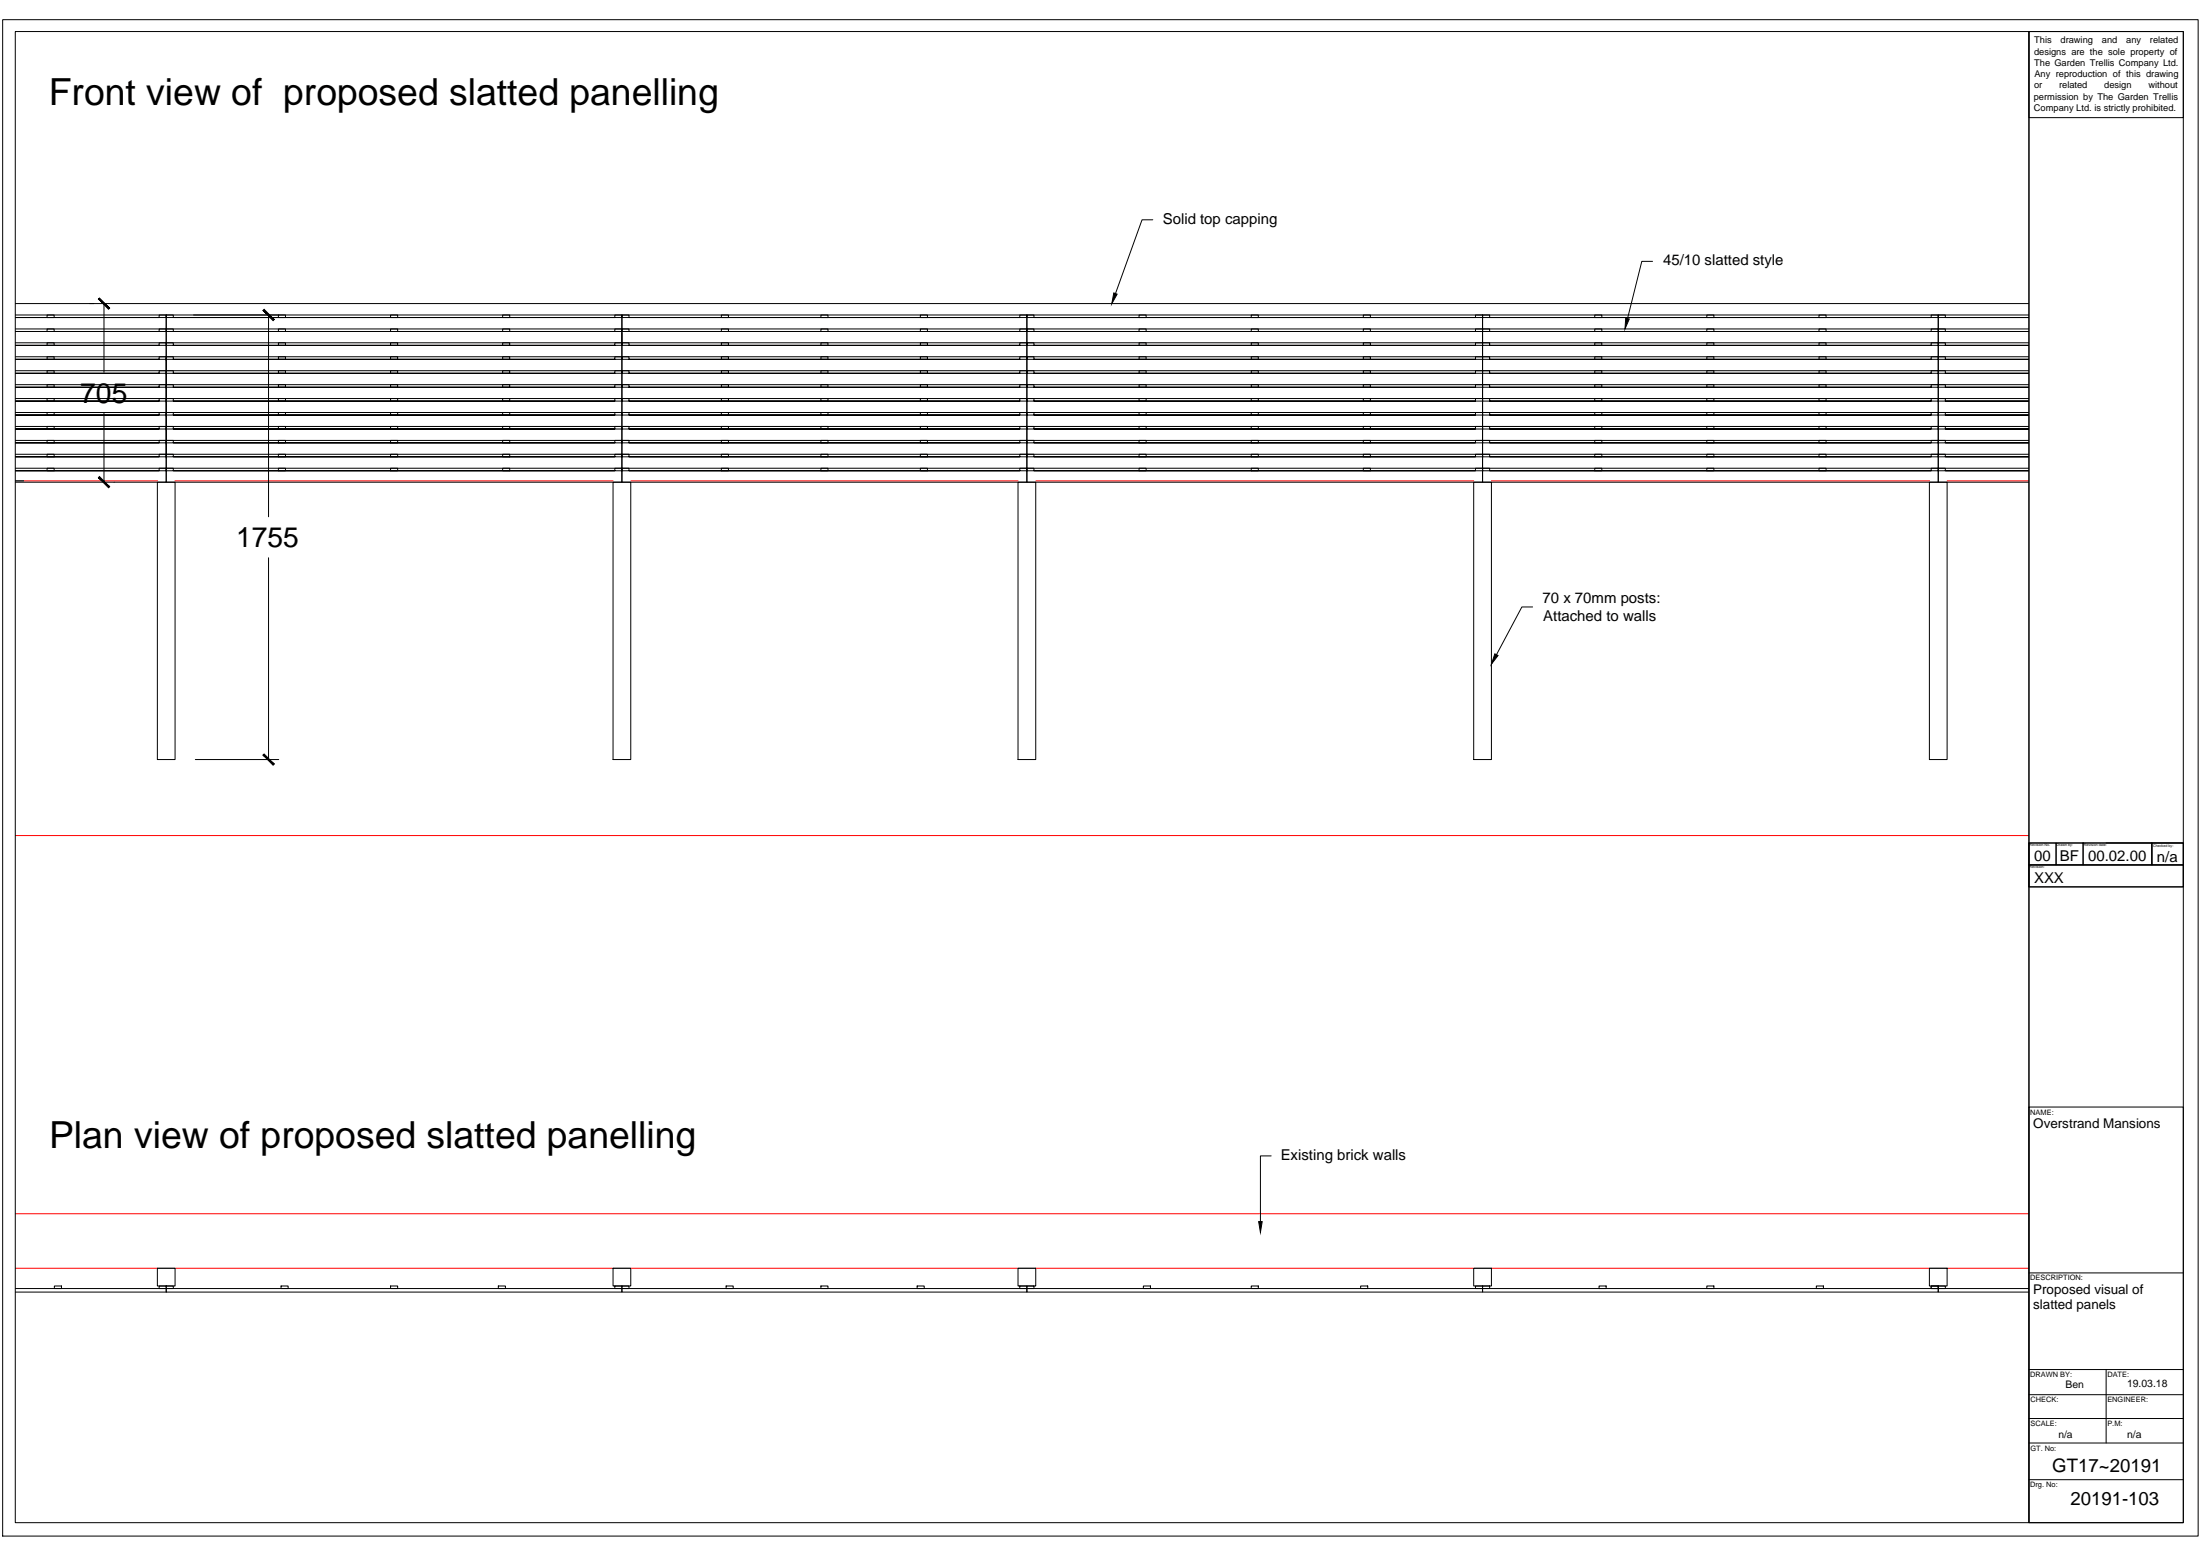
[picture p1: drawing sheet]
<svg xmlns="http://www.w3.org/2000/svg" width="841mm" height="594mm" viewBox="0 0 841 594" stroke-linecap="round" stroke-linejoin="round" font-family="sans-serif">
<!-- layer: EXISTING -->
<path d="M5.9 183.7h54.3M66.9 183.7h167.5M241.1 183.7h148.1M395.9 183.7h167.5M570.1 183.7h167.5M744.3 183.7h31.3M5.9 319.2h769.7M5.9 463.7h769.7M5.9 484.5h769.7" fill="none" stroke="#f00" stroke-width=".38"/>
<!-- layer: Proposed -->
<g fill="none" stroke="#000" stroke-width=".38">
<path d="M775.6 12.1h59v32.8h-59zM440.7 84h-4.1l-10.2 28.2M631.7 99.9h-4.1l-5.4 21.8M5.9 116h769.7M39.8 116v26.3M5.9 120.3h769.7M102.7 120.3v77.1M237.7 127.1v4.4M39.8 157.9v26.3M5.9 183.7h3.1M43.6 184.2h.1M60.2 184.2h6.7v106h-6.7z"/>
<path d="M234.4 184.2h6.7v106h-6.7zM389.2 184.2h6.7v106h-6.7zM563.4 184.2h6.7v106h-6.7zM737.6 184.2h6.7v106h-6.7zM102.7 213.1v77.1M585.9 231.9h-4.1l-9.7 18.2M74.7 290.2h31.9M485.9 441.6h-4.1v25.1M5.9 492.3h57.6M20.8 491.3h2.7v1h-2.7zM60.2 484.5h6.7v6.8h-6.7zM60.8 491.3h2.7v1h-2.7z"/>
<path d="M63.5 491.3h2.8v1h-2.8zM63.5 492.3h174.2v1.3h-174.2zM63.5 492.3v1.3h-57.6M107.4 491.3h2.8v1h-2.8zM149.3 491.3h2.7v1h-2.7zM190.5 491.3h2.7v1h-2.7zM234.4 484.5h6.7v6.8h-6.7zM235 491.3h2.7v1h-2.7zM237.7 491.3h2.8v1h-2.8zM237.7 492.3h154.9v1.3h-154.9zM277.6 491.3h2.7v1h-2.7zM313.8 491.3h2.7v1h-2.7z"/>
<path d="M350.6 491.3h2.7v1h-2.7zM389.2 484.5h6.7v6.8h-6.7zM389.8 491.3h2.8v1h-2.8zM392.6 492.3h174.2v1.3h-174.2zM392.6 491.3h2.7v1h-2.7zM437.1 491.3h2.7v1h-2.7zM478.3 491.3h2.7v1h-2.7zM520.1 491.3h2.8v1h-2.8zM563.4 484.5h6.7v6.8h-6.7zM564 491.3h2.8v1h-2.8zM566.8 492.3h174.2v1.3h-174.2zM566.8 491.3h2.7v1h-2.7z"/>
<path d="M611.3 491.3h2.7v1h-2.7zM652.5 491.3h2.7v1h-2.7zM694.4 491.3h2.7v1h-2.7zM737.6 484.5h6.7v6.8h-6.7zM738.3 491.3h2.7v1h-2.7zM741 491.3h2.7v1h-2.7zM775.6 492.3h-34.6v1.3h34.6"/>
</g>
<!-- layer: 0 -->
<g fill="none" stroke="#000" stroke-width=".38">
<path d="M5.8 12.1h769.8v569.6h-769.8zM775.6 12.1h59v569.6h-59zM18 120.3h2.7v1h-2.7zM18 125.7h2.7v.9h-2.7zM18 131h2.7v.9h-2.7zM18 136.3h2.7v1h-2.7zM63.5 120.3v5.4h174.2v-4.4h-174.2v-1h2.8v1h168.7v-1h2.7v1M63.5 125.7v5.3h174.2v-4.4h-174.2v-.9h2.8v.9h168.7v-.9h2.7v.9M63.5 131v5.3h174.2v-4.4h-174.2v-.9h2.8v.9h168.7v-.9h2.7v.9M63.5 136.3v5.3h174.2v-4.3h-174.2v-1h2.8v1h168.7v-1h2.7v1M63.5 137.7v-.9v10.6M63.5 121.3v-1h-2.7v1h-54.9h57.6v4.4h-57.6"/>
<path d="M63.5 126.6v-.9h-2.7v.9h-54.9h57.6v4.4h-57.6M63.5 131.9v-.9h-2.7v.9h-54.9h57.6v4.4h-57.6M63.5 137.3v-1h-2.7v1h-54.9h57.6v4.3h-57.6M106.4 120.3h2.7v1h-2.7zM106.4 125.7h2.7v.9h-2.7zM106.4 131h2.7v.9h-2.7zM106.4 136.3h2.7v1h-2.7zM149.3 120.3h2.7v1h-2.7zM149.3 125.7h2.7v.9h-2.7zM149.3 131h2.7v.9h-2.7zM149.3 136.3h2.7v1h-2.7zM192.2 120.3h2.7v1h-2.7z"/>
<path d="M192.2 125.7h2.7v.9h-2.7zM192.2 131h2.7v.9h-2.7zM192.2 136.3h2.7v1h-2.7zM237.7 120.3v5.4h154.9v-4.4h-154.9v-1h2.8v1h149.3v-1h2.8v1M237.7 125.7v5.3h154.9v-4.4h-154.9v-.9h2.8v.9h149.3v-.9h2.8v.9M237.7 131v5.3h154.9v-4.4h-154.9v-.9h2.8v.9h149.3v-.9h2.8v.9M237.7 136.3v5.3h154.9v-4.3h-154.9v-1h2.8v1h149.3v-1h2.8v1M275.8 120.3h2.7v1h-2.7zM275.8 125.7h2.7v.9h-2.7zM275.8 131h2.7v.9h-2.7zM275.8 136.3h2.7v1h-2.7zM313.8 120.3h2.7v1h-2.7z"/>
<path d="M313.8 125.7h2.7v.9h-2.7zM313.8 131h2.7v.9h-2.7zM313.8 136.3h2.7v1h-2.7zM351.8 120.3h2.7v1h-2.7zM351.8 125.7h2.7v.9h-2.7zM351.8 131h2.7v.9h-2.7zM351.8 136.3h2.7v1h-2.7zM392.6 120.3v5.4h174.2v-4.4h-174.2v-1h2.7v1h168.7v-1h2.8v1M392.6 125.7v5.3h174.2v-4.4h-174.2v-.9h2.7v.9h168.7v-.9h2.8v.9M392.6 131v5.3h174.2v-4.4h-174.2v-.9h2.7v.9h168.7v-.9h2.8v.9M392.6 136.3v5.3h174.2v-4.3h-174.2v-1h2.7v1h168.7v-1h2.8v1M435.4 120.3h2.8v1h-2.8z"/>
<path d="M435.4 125.7h2.8v.9h-2.8zM435.4 131h2.8v.9h-2.8zM435.4 136.3h2.8v1h-2.8zM478.3 120.3h2.7v1h-2.7zM478.3 125.7h2.7v.9h-2.7zM478.3 131h2.7v.9h-2.7zM478.3 136.3h2.7v1h-2.7zM521.2 120.3h2.7v1h-2.7zM521.2 125.7h2.7v.9h-2.7zM521.2 131h2.7v.9h-2.7zM521.2 136.3h2.7v1h-2.7zM566.8 120.3v5.4h174.2v-4.4h-174.2v-1h2.7v1h168.8v-1h2.7v1"/>
<path d="M566.8 125.7v5.3h174.2v-4.4h-174.2v-.9h2.7v.9h168.8v-.9h2.7v.9M566.8 131v5.3h174.2v-4.4h-174.2v-.9h2.7v.9h168.8v-.9h2.7v.9M566.8 136.3v5.3h174.2v-4.3h-174.2v-1h2.7v1h168.8v-1h2.7v1M609.6 120.3h2.8v1h-2.8zM609.6 125.7h2.8v.9h-2.8zM609.6 131h2.8v.9h-2.8zM609.6 136.3h2.8v1h-2.8zM652.5 120.3h2.7v1h-2.7zM652.5 125.7h2.7v.9h-2.7zM652.5 131h2.7v.9h-2.7zM652.5 136.3h2.7v1h-2.7zM695.4 120.3h2.7v1h-2.7z"/>
<path d="M695.4 125.7h2.7v.9h-2.7zM695.4 131h2.7v.9h-2.7zM695.4 136.3h2.7v1h-2.7zM741 120.3v5.4h34.6M741 120.3h2.7v1h31.9h-34.6zM741 125.7v5.3h34.6M741 125.7h2.7v.9h31.9h-34.6zM741 131v5.3h34.6M741 131h2.7v.9h31.9h-34.6zM741 136.3v5.3h34.6M741 136.3h2.7v1h31.9h-34.6zM18 141.6h2.7v1h-2.7z"/>
<path d="M18 147h2.7v.9h-2.7zM18 152.3h2.7v.9h-2.7zM18 157.6h2.7v1h-2.7zM63.5 141.6v5.4h174.2v-4.4h-174.2v-1h2.8v1h168.7v-1h2.7v1M63.5 147v5.3h174.2v-4.4h-174.2v-.9h2.8v.9h168.7v-.9h2.7v.9M63.5 152.3v5.3h174.2v-4.4h-174.2v-.9h2.8v.9h168.7v-.9h2.7v.9M63.5 157.6v5.3h174.2v-4.3h-174.2v-1h2.8v1h168.7v-1h2.7v1M63.5 148.4v-1v10.7M63.5 159v-.9v10.6M63.5 142.6v-1h-2.7v1h-54.9h57.6v4.4h-57.6M63.5 147.9v-.9h-2.7v.9h-54.9h57.6v4.4h-57.6M63.5 153.2v-.9h-2.7v.9h-54.9h57.6v4.4h-57.6"/>
<path d="M63.5 158.6v-1h-2.7v1h-54.9h57.6v4.3h-57.6M63.5 142.1v1M63.5 152.8v.9M106.4 141.6h2.7v1h-2.7zM106.4 147h2.7v.9h-2.7zM106.4 152.3h2.7v.9h-2.7zM106.4 157.6h2.7v1h-2.7zM149.3 141.6h2.7v1h-2.7zM149.3 147h2.7v.9h-2.7zM149.3 152.3h2.7v.9h-2.7zM149.3 157.6h2.7v1h-2.7zM192.2 141.6h2.7v1h-2.7z"/>
<path d="M192.2 147h2.7v.9h-2.7zM192.2 152.3h2.7v.9h-2.7zM192.2 157.6h2.7v1h-2.7zM237.7 141.6v5.4h154.9v-4.4h-154.9v-1h2.8v1h149.3v-1h2.8v1M237.7 147v5.3h154.9v-4.4h-154.9v-.9h2.8v.9h149.3v-.9h2.8v.9M237.7 152.3v5.3h154.9v-4.4h-154.9v-.9h2.8v.9h149.3v-.9h2.8v.9M237.7 157.6v5.3h154.9v-4.3h-154.9v-1h2.8v1h149.3v-1h2.8v1M275.8 141.6h2.7v1h-2.7zM275.8 147h2.7v.9h-2.7zM275.8 152.3h2.7v.9h-2.7zM275.8 157.6h2.7v1h-2.7zM313.8 141.6h2.7v1h-2.7z"/>
<path d="M313.8 147h2.7v.9h-2.7zM313.8 152.3h2.7v.9h-2.7zM313.8 157.6h2.7v1h-2.7zM351.8 141.6h2.7v1h-2.7zM351.8 147h2.7v.9h-2.7zM351.8 152.3h2.7v.9h-2.7zM351.8 157.6h2.7v1h-2.7zM392.6 141.6v5.4h174.2v-4.4h-174.2v-1h2.7v1h168.7v-1h2.8v1M392.6 147v5.3h174.2v-4.4h-174.2v-.9h2.7v.9h168.7v-.9h2.8v.9M392.6 152.3v5.3h174.2v-4.4h-174.2v-.9h2.7v.9h168.7v-.9h2.8v.9M392.6 157.6v5.3h174.2v-4.3h-174.2v-1h2.7v1h168.7v-1h2.8v1M435.4 141.6h2.8v1h-2.8z"/>
<path d="M435.4 147h2.8v.9h-2.8zM435.4 152.3h2.8v.9h-2.8zM435.4 157.6h2.8v1h-2.8zM478.3 141.6h2.7v1h-2.7zM478.3 147h2.7v.9h-2.7zM478.3 152.3h2.7v.9h-2.7zM478.3 157.6h2.7v1h-2.7zM521.2 141.6h2.7v1h-2.7zM521.2 147h2.7v.9h-2.7zM521.2 152.3h2.7v.9h-2.7zM521.2 157.6h2.7v1h-2.7zM566.8 141.6v5.4h174.2v-4.4h-174.2v-1h2.7v1h168.8v-1h2.7v1"/>
<path d="M566.8 147v5.3h174.2v-4.4h-174.2v-.9h2.7v.9h168.8v-.9h2.7v.9M566.8 152.3v5.3h174.2v-4.4h-174.2v-.9h2.7v.9h168.8v-.9h2.7v.9M566.8 157.6v5.3h174.2v-4.3h-174.2v-1h2.7v1h168.8v-1h2.7v1M609.6 141.6h2.8v1h-2.8zM609.6 147h2.8v.9h-2.8zM609.6 152.3h2.8v.9h-2.8zM609.6 157.6h2.8v1h-2.8zM652.5 141.6h2.7v1h-2.7zM652.5 147h2.7v.9h-2.7zM652.5 152.3h2.7v.9h-2.7zM652.5 157.6h2.7v1h-2.7zM695.4 141.6h2.7v1h-2.7z"/>
<path d="M695.4 147h2.7v.9h-2.7zM695.4 152.3h2.7v.9h-2.7zM695.4 157.6h2.7v1h-2.7zM741 141.6v5.4h34.6M741 141.6h2.7v1h31.9h-34.6zM741 147v5.3h34.6M741 147h2.7v.9h31.9h-34.6zM741 152.3v5.3h34.6M741 152.3h2.7v.9h31.9h-34.6zM741 157.6v5.3h34.6M741 157.6h2.7v1h31.9h-34.6zM18 162.9h2.7v1h-2.7z"/>
<path d="M18 168.3h2.7v.9h-2.7zM18 173.6h2.7v.9h-2.7zM18 178.9h2.7v1h-2.7zM63.5 162.9v5.4h174.2v-4.4h-174.2v-1h2.8v1h168.7v-1h2.7v1M63.5 168.3v5.3h174.2v-4.4h-174.2v-.9h2.8v.9h168.7v-.9h2.7v.9M63.5 173.6v5.3h174.2v-4.4h-174.2v-.9h2.8v.9h168.7v-.9h2.7v.9M63.5 178.9v5.3h174.2v-4.3h-174.2v-1h2.8v1h168.7v-1h2.7v1M63.5 169.7v-1v6.3M63.5 163.9v-1h-2.7v1h-54.9h57.6v4.4h-57.6M63.5 169.2v-.9h-2.7v.9h-54.9h57.6v4.4h-57.6M63.5 174.5v-.9h-2.7v.9h-54.9h57.6v4.4h-57.6M63.5 179.9v-1h-2.7v1h-54.9h57.6v4.3h-57.6"/>
<path d="M63.5 163.4v1M106.4 162.9h2.7v1h-2.7zM106.4 168.3h2.7v.9h-2.7zM106.4 173.6h2.7v.9h-2.7zM106.4 178.9h2.7v1h-2.7zM149.3 162.9h2.7v1h-2.7zM149.3 168.3h2.7v.9h-2.7zM149.3 173.6h2.7v.9h-2.7zM149.3 178.9h2.7v1h-2.7zM192.2 162.9h2.7v1h-2.7zM192.2 168.3h2.7v.9h-2.7zM192.2 173.6h2.7v.9h-2.7z"/>
<path d="M192.2 178.9h2.7v1h-2.7zM237.7 162.9v5.4h154.9v-4.4h-154.9v-1h2.8v1h149.3v-1h2.8v1M237.7 168.3v5.3h154.9v-4.4h-154.9v-.9h2.8v.9h149.3v-.9h2.8v.9M237.7 173.6v5.3h154.9v-4.4h-154.9v-.9h2.8v.9h149.3v-.9h2.8v.9M237.7 178.9v5.3h154.9v-4.3h-154.9v-1h2.8v1h149.3v-1h2.8v1M275.8 162.9h2.7v1h-2.7zM275.8 168.3h2.7v.9h-2.7zM275.8 173.6h2.7v.9h-2.7zM275.8 178.9h2.7v1h-2.7zM313.8 162.9h2.7v1h-2.7zM313.8 168.3h2.7v.9h-2.7zM313.8 173.6h2.7v.9h-2.7z"/>
<path d="M313.8 178.9h2.7v1h-2.7zM351.8 162.9h2.7v1h-2.7zM351.8 168.3h2.7v.9h-2.7zM351.8 173.6h2.7v.9h-2.7zM351.8 178.9h2.7v1h-2.7zM392.6 162.9v5.4h174.2v-4.4h-174.2v-1h2.7v1h168.7v-1h2.8v1M392.6 168.3v5.3h174.2v-4.4h-174.2v-.9h2.7v.9h168.7v-.9h2.8v.9M392.6 173.6v5.3h174.2v-4.4h-174.2v-.9h2.7v.9h168.7v-.9h2.8v.9M392.6 178.9v5.3h174.2v-4.3h-174.2v-1h2.7v1h168.7v-1h2.8v1M435.4 162.9h2.8v1h-2.8zM435.4 168.3h2.8v.9h-2.8zM435.4 173.6h2.8v.9h-2.8z"/>
<path d="M435.4 178.9h2.8v1h-2.8zM478.3 162.9h2.7v1h-2.7zM478.3 168.3h2.7v.9h-2.7zM478.3 173.6h2.7v.9h-2.7zM478.3 178.9h2.7v1h-2.7zM521.2 162.9h2.7v1h-2.7zM521.2 168.3h2.7v.9h-2.7zM521.2 173.6h2.7v.9h-2.7zM521.2 178.9h2.7v1h-2.7zM566.8 162.9v5.4h174.2v-4.4h-174.2v-1h2.7v1h168.8v-1h2.7v1M566.8 168.3v5.3h174.2v-4.4h-174.2v-.9h2.7v.9h168.8v-.9h2.7v.9M566.8 173.6v5.3h174.2v-4.4h-174.2v-.9h2.7v.9h168.8v-.9h2.7v.9"/>
<path d="M566.8 178.9v5.3h174.2v-4.3h-174.2v-1h2.7v1h168.8v-1h2.7v1M609.6 162.9h2.8v1h-2.8zM609.6 168.3h2.8v.9h-2.8zM609.6 173.6h2.8v.9h-2.8zM609.6 178.9h2.8v1h-2.8zM652.5 162.9h2.7v1h-2.7zM652.5 168.3h2.7v.9h-2.7zM652.5 173.6h2.7v.9h-2.7zM652.5 178.9h2.7v1h-2.7zM695.4 162.9h2.7v1h-2.7zM695.4 168.3h2.7v.9h-2.7zM695.4 173.6h2.7v.9h-2.7z"/>
<path d="M695.4 178.9h2.7v1h-2.7zM741 162.9v5.4h34.6M741 162.9h2.7v1h31.9h-34.6zM741 168.3v5.3h34.6M741 168.3h2.7v.9h31.9h-34.6zM741 173.6v5.3h34.6M741 173.6h2.7v.9h31.9h-34.6zM741 178.9v5.3h34.6M741 178.9h2.7v1h31.9h-34.6zM775.6 422.9h59v158.8h-59zM775.6 486.3h59M775.6 523.2h59"/>
<path d="M775.6 532.8h59M805.1 523.2v28.1M775.6 541.9h59M775.6 551.3h59M775.6 565.3h59"/>
</g>
<g fill="#000" stroke="#000" stroke-width=".38">
<path d="M37.6 114.2l3.9 3.9 .4-.4zM37.6 114.2l.4-.3 3.9 3.8z"/>
<path d="M100.5 118.6l3.9 3.9 .4-.4zM100.5 118.6l.5-.4 3.8 3.9z"/>
<path d="M38 182.1l-.4 .4 4.3 3.5zM37.6 182.5l4.3 3.5-.4 .3z"/>
<path d="M100.5 288.4l4.3 3.5-3.8-3.8zM100.5 288.4l4.3 3.5-.4 .4z"/>
</g>
<!-- layer: Title block -->
<path d="M1 7.5h839.3v579.4h-839.3z" fill="none" stroke="#000" stroke-width=".38"/>
<!-- layer: TEXT -->
<path d="M775.6 322.1h59v16.7h-59zM775.6 322.1h10.4v8.3h-10.4zM775.6 330.4h59v8.4h-59zM775.6 330.4h59M786 322.1h10.3v8.3h-10.3zM796.3 322.1h26.3v8.3h-26.3zM805.1 322.1h29.5M822.6 322.1h12v8.3h-12zM822.6 322.1v8.3" fill="none" stroke="#000" stroke-width=".38"/>
<!-- layer: Proposed -->
<path d="M425.8 111.9l1.3 .5-2.1 3.6zM621.5 121.5l1.4 .4-1.7 3.8zM571.5 249.8l1.2 .6-2.6 3.3zM481.2 466.7h1.3l-.7 4.1z" fill="#000" stroke="#000" stroke-width=".38"/>
<g font-size="14.3">
<text x="18.7" y="40.1">Front view of proposed slatted panelling</text>
<text x="18.8" y="438.5">Plan view of proposed slatted panelling</text>
</g>
<g font-size="10.8">
<text x="30.7" y="153.9">705</text>
<text x="90.3" y="209.1">1755</text>
</g>
<g font-size="7.1">
<text x="784.6" y="562.3">GT17~20191</text>
<text x="791.5" y="575">20191-103</text>
</g>
<g font-size="5.7">
<text x="444.5" y="85.5">Solid top capping</text>
<text x="635.8" y="101.3">45/10 slatted style</text>
<text x="589.7" y="230.5">70 x 70mm posts:</text>
<text x="590" y="237.3">Attached to walls</text>
<text x="777.7" y="329.1">00</text>
<text x="787.4" y="329.1">BF</text>
<text x="798.3" y="329.1">00.02.00</text>
<text x="824.6" y="329.2">n/a</text>
<text x="777.6" y="337.3">XXX</text>
<text x="489.6" y="443">Existing brick walls</text>
</g>
<g font-size="5.1">
<text x="777.3" y="431">Overstrand Mansions</text>
<text x="777.3" y="494.4">Proposed visual of</text>
<text x="777.3" y="499.9">slatted panels</text>
</g>
<g font-size="4">
<text x="789.6" y="530.3">Ben</text>
<text x="813.1" y="530.1">19.03.18</text>
<text x="813.1" y="549.5">n/a</text>
</g>
<text font-size="3.9" x="786.9" y="549.5">n/a</text>
<g font-size="3.6">
<text x="777.6" y="16.5">This</text>
<text x="787.7" y="16.5">drawing</text>
<text x="803.5" y="16.5">and</text>
<text x="812.8" y="16.5">any</text>
<text x="821.9" y="16.5">related</text>
<text x="777.6" y="20.9">designs are the sole property of</text>
<text x="777.6" y="25.2">The Garden Trellis Company Ltd.</text>
<text x="777.7" y="29.4">Any reproduction of this drawing</text>
<text x="777.6" y="33.7">or</text>
<text x="787.1" y="33.7">related</text>
<text x="804.4" y="33.7">design</text>
<text x="821.3" y="33.7">without</text>
<text x="777.5" y="38">permission by The Garden Trellis</text>
<text x="777.5" y="42.4">Company Ltd. is strictly prohibited.</text>
</g>
<g font-size="2.8">
<text x="776.1" y="425.9">NAME:</text>
<text x="776.1" y="489.1">DESCRIPTION:</text>
<text x="776.1" y="526.1">DRAWN BY:</text>
<text x="805.6" y="526.1">DATE:</text>
<text x="776.2" y="535.7">CHECK:</text>
<text x="805.6" y="535.7">ENGINEER:</text>
<text x="776.2" y="544.8">SCALE:</text>
<text x="805.6" y="544.8">P.M:</text>
<text x="776.2" y="554.3">GT. No:</text>
<text x="776.1" y="568.3">Drg. No:</text>
</g>
<g font-size="1.4">
<text x="775.9" y="323.4">Revision No.</text>
<text x="786.2" y="323.4">Drawn by:</text>
<text x="796.6" y="323.4">Revision date:</text>
<text x="823.1" y="323.4">Checked by:</text>
<text x="775.9" y="331.8">Revision:</text>
</g>
</svg>
